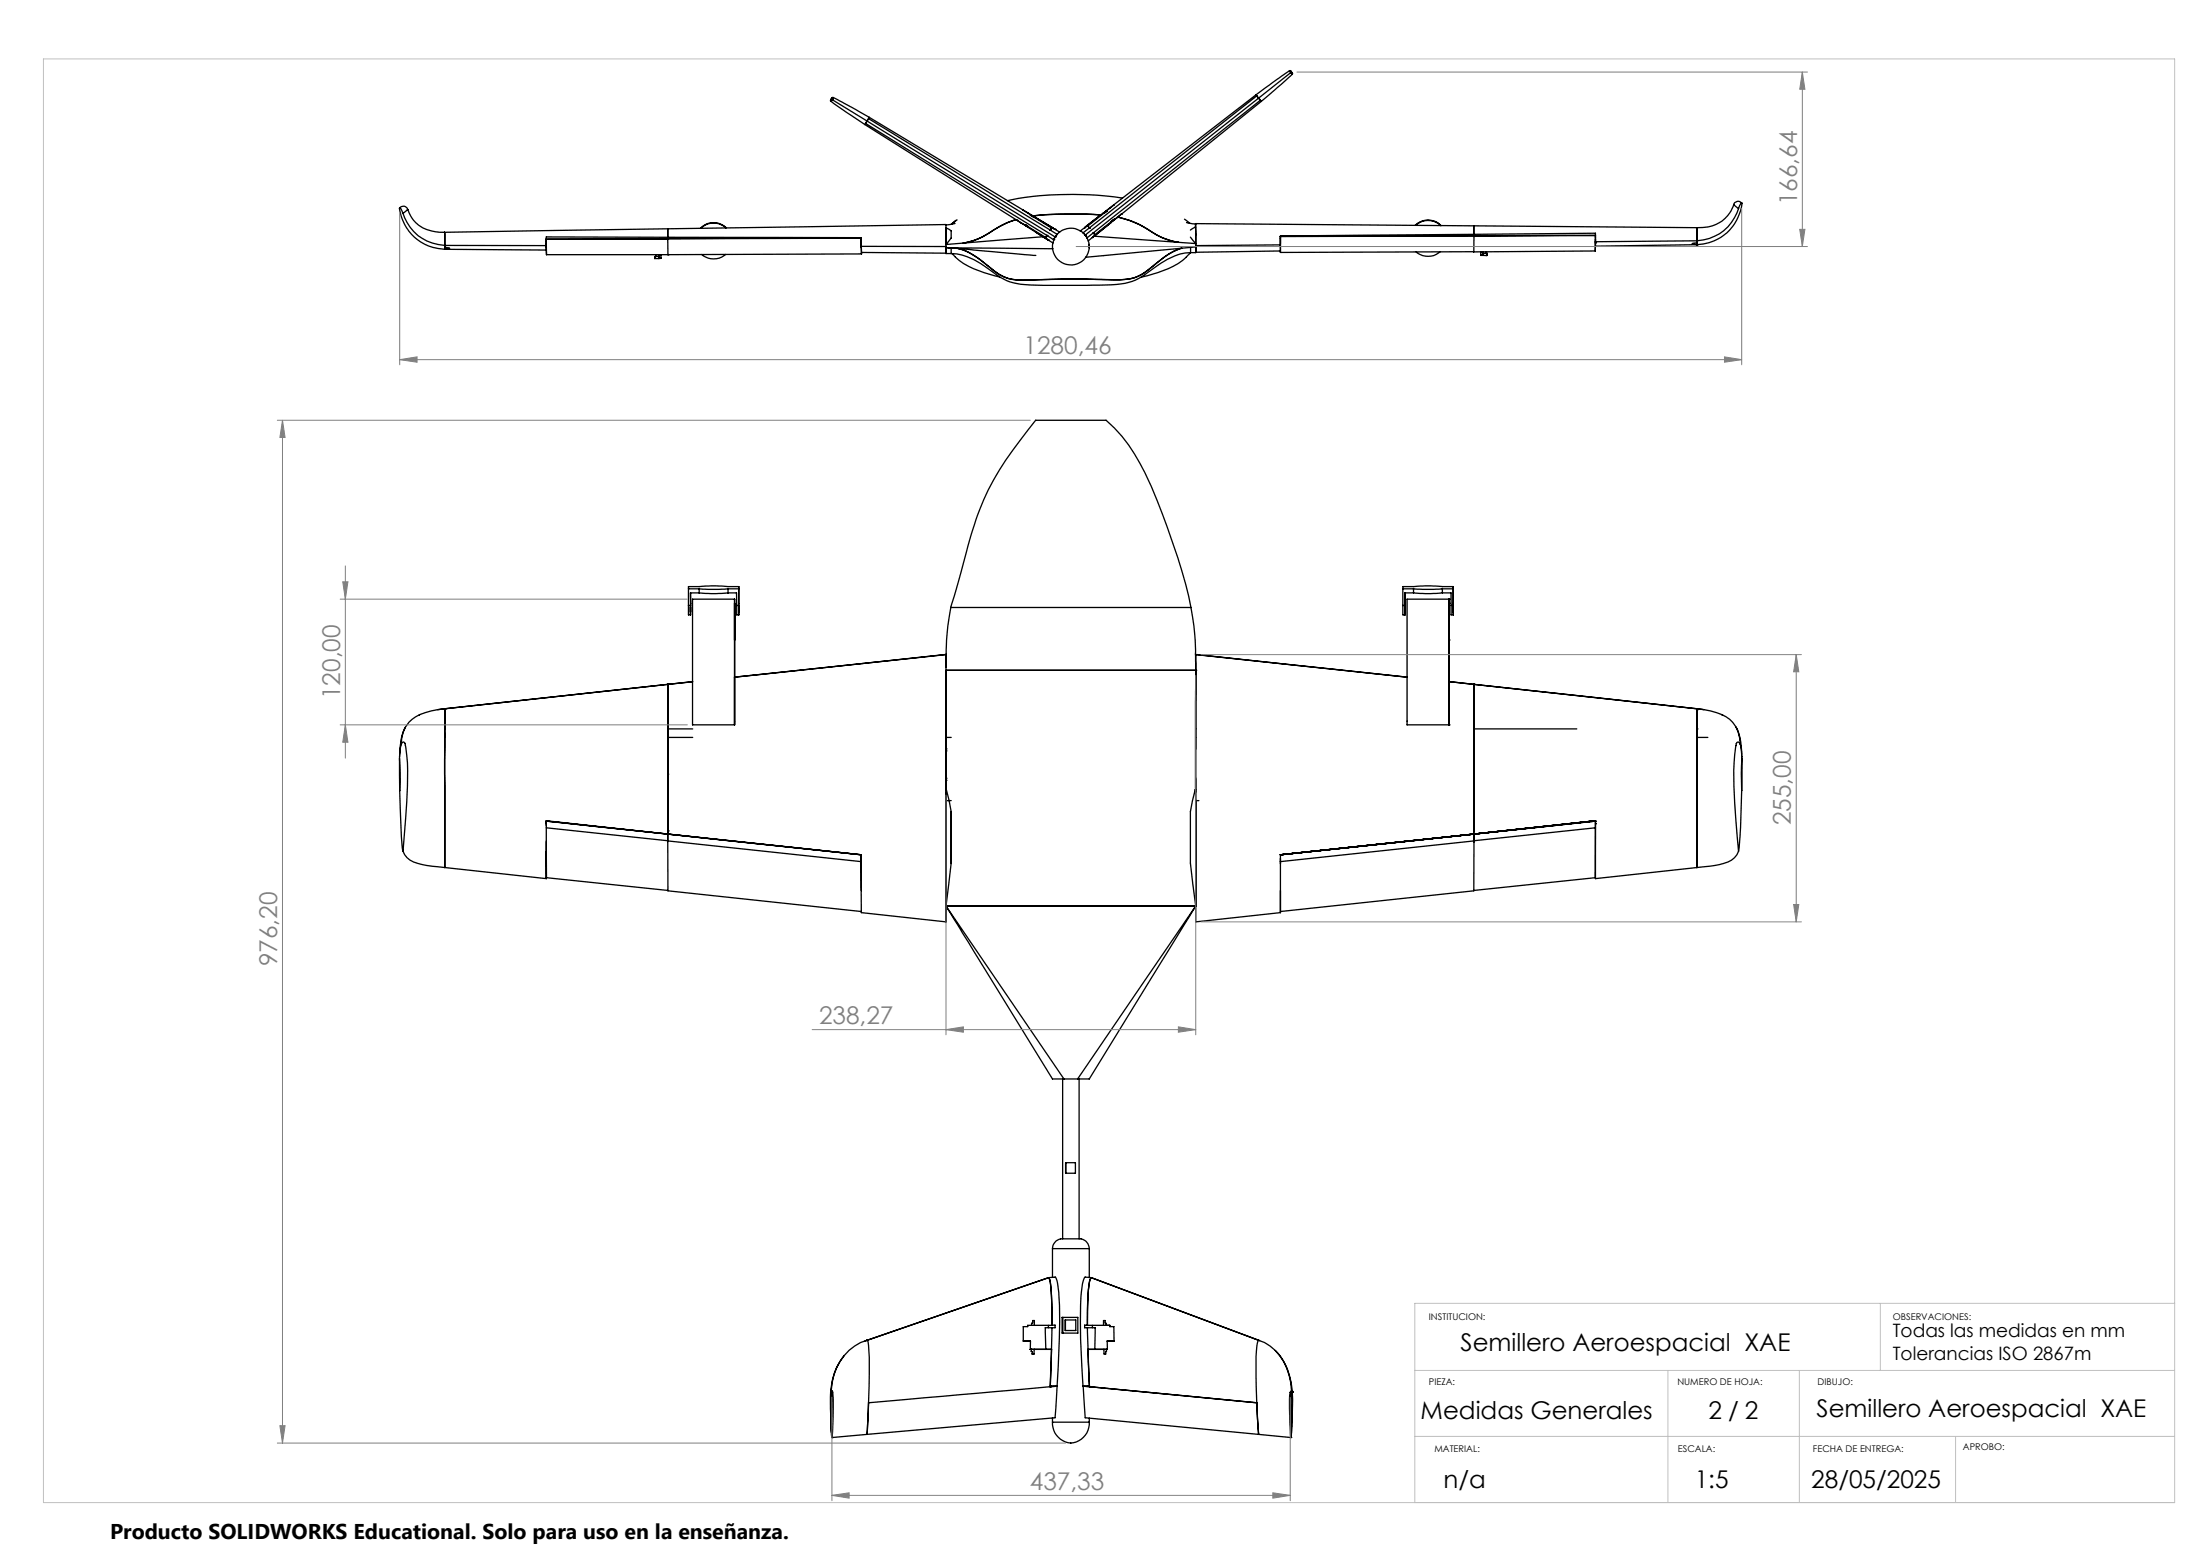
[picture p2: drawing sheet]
<svg xmlns="http://www.w3.org/2000/svg" width="420mm" height="297mm" viewBox="0 0 420 297" stroke-linecap="round" stroke-linejoin="round" font-family="sans-serif">
<g fill="none" stroke="#000" stroke-width=".25">
<path d="M158.5 19.3l6.5 4.5M158.6 18.9l-.1 .3v.1M158.6 18.9l.2 .1M158.8 19h.1M158.8 19l-.3 .3M158.8 19l42.5 26.2M159 18.6h-.2l-.2 .3M159 18.6l6.9 3.8M159 18.6l-.2 .4M239.7 18.1l.1 .2M239.7 18.1l-27.9 21.6M239.8 18.3l.4 .4"/>
<path d="M239.8 18.3l-31.9 25.2M240.2 18.7l.3 .5M240.5 19.2l.2 .2M240.5 19.2l-31.9 25.2M240.7 19.4l-26.7 21.5M246.1 13.5h.2M246.1 13.5l-6.4 4.6M246.1 13.5l.2 .4M246.3 13.9h.1M246.3 13.9l.3 .3M246.3 13.9l-39.2 31M246.3 13.6l.2 .2"/>
<path d="M246.5 13.8l.2 .2-.1 .2M246.5 13.8l-.2 .1M246.6 14.2l-5.9 5.2M76.2 39.8a9 9 0 0 0 8.7 7.8M76.3 39.7a.89 .89 0 0 1 1.5 .3M76.3 39.7l.2 .2 .4 .8M76.3 39.7h-.1M77.8 40l-.9 .7M77.8 40a6.2 6.2 0 0 0 6.1 4.3h.9M165 23.8l29.1 18.2M165.2 23.6l-.2 .2M165.2 23.6l34.6 21.3"/>
<path d="M165.5 23.1l-.3 .5M165.7 22.6l-.2 .5M165.7 22.6l34.7 21.3M165.9 22.4l29.4 17.7M165.9 22.4l-.2 .2M211.8 39.7l-.9 .7M211.8 39.7h.1M212.5 39.1l-1.4 1.2M214.2 37.8a64.8 64.8 0 0 0-21.9 .5M330.8 39a6.5 6.5 0 0 1-7 4.5l-42.6-.4M330.8 39.1l1 .7M330.8 39v.1"/>
<path d="M331.8 39.8a8.7 8.7 0 0 1-8 6.2M332.4 38.8a.85 .85 0 0 0-.9-.4 .85 .85 0 0 0-.7 .6M332.4 38.8l-.4 .4-.2 .6M332.4 38.8h.1M332.4 38.8a8.9 8.9 0 0 1-8.6 7.9M76.9 40.7a8.6 8.6 0 0 0 8 6.1M84.8 44.3l.1 2.5M84.9 47.6l19.3 .1M84.9 47.6h.1M84.9 47.2l.9 .2-.9 .2M84.9 46.8v.4M84.9 47.2v.4"/>
<path d="M84.9 47.3v.3M84.9 46.8l19.3 .1M104.2 46.9v.4M104.2 46.4l.1 2.2M104.3 48.6h23.2M125 49l.7-.1v.4M125 49v.4zM125 49.4h.7M125.1 48.6v.4M125.7 49.3v.1M125.7 48.6v.7M125.7 49.3h.5"/>
<path d="M126.1 48.6h-.4v.2h.4M126.1 48.6v.2M126.1 48.6h.1M126.1 48.8l.1 .5M126.2 49.3l-.5 .1M127.4 45.6h-23.2M127.4 43.7l-42.6 .6M127.4 45.6h-23.2l.1 3M127.4 43.7v1.6M127.4 45.3l-23.2-.1v1.7M127.4 45.3l36.9 .1 .1 1.6M127.4 45.3v.4"/>
<path d="M127.4 45.6l.1 3 36.9-.1M127.5 48.6h.1M133.9 48.6a3.5 3.5 0 0 0 4.6 0M138.5 43.5a3.5 3.5 0 0 0-4.8 .1M138.6 43.5a3.5 3.5 0 0 0-4.9 .1M164.3 45.5l.1 3M164.3 45.4l-36.9 .1M164.3 45.5l-36.9 .1M164.4 47v.2M164.4 47l16.1 .1M180.5 42.9l-53.1 .8M180.5 47.3l20.4 .1"/>
<path d="M180.5 43.5v3.2M180.5 43.5l1 .6v1.3l-1 1.3M180.5 43.5h.1M180.5 47.3v1.1h1M180.5 42.9v4.2M180.5 47.3v1l-16.1-.1M180.5 47.1v.2M180.5 44.9h.1M180.9 47.3l16.8 1.5M181.7 48.4l.1 .1a10.2 10.2 0 0 0 4 2.8l1.9 .7 3.1 .9M182.2 42.6l-1.7 .3M182.5 42l-1 .8"/>
<path d="M182.6 47.4l-1.1-.1v1.1M182.6 42l-1 .8M183.8 46.4a15.6 15.6 0 0 0 6.6-2.9l1.5-.9 2-.7a26.5 26.5 0 0 0-6.3 3.3 12.9 12.9 0 0 1-3.8 1.2zM194.1 42h.1M194.1 42l1.6 1M194.1 42l.8 .6M194.9 42.6l.8 .4M194.9 42.5v.1M195.3 40.1h.1M195.3 40.1l.8 .5M195.3 40.1l1.5 1.1M195.7 43l.1 .2"/>
<path d="M195.7 43h.1M195.7 43l.2 .1M195.8 43.2l.4 .2M195.9 43.1l.3 .2M195.9 43.1l-.1 .1M196.1 40.6l.7 .5M196.1 40.6h.1M196.2 43.4l3.3 2.1M196.2 43.3l3.3 2 .3-.4M196.2 43.3v.1M196.8 41.2l.2 .1M196.8 41.1l.3 .1"/>
<path d="M196.8 41.1v.1M197 41.3h.1M197 41.3l.3 .2M197.1 41.2l.3 .2M197.1 41.2l-.1 .1M197.1 41.2l4.9-.3h5.6l2.5 .1a89.4 89.4 0 0 0-13 .2zM197.3 41.5l3.4 2-.3 .4M197.4 41.4l3.3 2M197.4 41.4l-.1 .1M199 45.2l-18.5 1.5M199.5 45.5l1.4 .9M199.5 45.5l.6 .3"/>
<path d="M199.8 44.9h.1M199.8 44.9l-.3 .5 .6 .4M199.8 44.9l1.2 .9M200.1 45.8h.1M200.4 43.9l1.3 .8-.4 .5M200.4 43.9h.1M200.7 43.4l1.5 .9M200.7 43.4l-.3 .5M200.7 43.4l.6 .4M201 45.7l.1 .1M201.1 45.8h.1M201.3 45.2l-.2 .6"/>
<path d="M201.3 43.8h.1M201.4 45.2h.1M201.5 45h.1M206.7 44.4l.3 .4M207 43.5l.5-.5 .4 .5M207 43.5h.1M207.1 44.9h.1M207.1 44.9l.3 .5M207.5 43l-1.4 1.1M207.5 43l-.5 .5M207.5 45.3l-.1 .1M207.8 46.6v.7"/>
<path d="M207.9 43.5h.1M207.9 43.5l-1.2 .9M208.5 45.3h.1M208.6 44.4l.4 .5M208.6 44.4h.1M208.6 44.4l-1.2 1M208.8 45.1l19.4 1.4M209 44.9l-.5 .4M209 44.9l-1.4 1.1M209.7 41.3l-2.2 1.7M210.6 40.7v-.1l-3.1 2.4M210.6 40.7l-3 2.4"/>
<path d="M210.9 40.4l-.3 .2M210.9 40.4l.1 .1M211 40.5l-.4 .2M211.1 40.2v.1M211.1 40.3h.1M211.1 40.3l-.1 .2M211.7 42.8l-2.7 2.1M212 42.4l-3.1 2.4-.3-.4M212 42.4l.1 .1M212.1 42.5l-3.1 2.4M212.3 42.1l-.3 .3M212.3 42.1v.1"/>
<path d="M212.3 42.2l-.2 .3M212.4 42h.1M212.4 42l.1 .1M212.5 42.1l-.2 .1M213.2 41.5h.1M213.2 41.5l-.7 .6M214 40.9h.1M214 40.9l-.8 .6M214 40.9l-1.7 1.2M224.8 46.2a14.3 14.3 0 0 1-6.4-2.8l-.8-.4a16.1 16.1 0 0 0-4.3-1.6 20 20 0 0 1 7.4 3.4l1.8 .8 2.4 .6M225.5 47.4l-.4 .1a20.1 20.1 0 0 0-6 4 8.1 8.1 0 0 1-6.1 1.9 282.2 282.2 0 0 0-18.9 0 8.7 8.7 0 0 1-5.6-2.6l-2-1.6a9.6 9.6 0 0 0-3.6-1.8 15.7 15.7 0 0 1 6 3.7 8.7 8.7 0 0 0 7.6 2.3l11.4-.1a34.5 34.5 0 0 0 8.6-.3 12 12 0 0 0 4.4-2.9 12.9 12.9 0 0 1 4.7-2.7M226 41.8l1 .8"/>
<path d="M226.4 42.5l1.7 .3M227.2 45.3l1 1.2M227.2 48.2l-.3 .3a10.2 10.2 0 0 1-4 2.8l-2 .7-3.2 .9M227.2 48.2a12.1 12.1 0 0 0-7.2 3.1 11.9 11.9 0 0 1-9 3.1l-6.5 .1a66 66 0 0 1-10.5-.4 11.8 11.8 0 0 1-5.3-2.7 12.9 12.9 0 0 0-7.2-3M227.2 47.2v1M228.1 43.4l-.9 .5M228.1 43.4l.1 3.1M228.1 42.8v.6M228.1 44.6l.1 .2M228.2 47.1l-21 2M228.2 47.1v1.1h-1M228.2 47.1v1.1l16.1-.3"/>
<path d="M228.2 46.9v.1M228.2 46.5v.6M228.2 47.2v.9M244.3 45.2v1.4M244.3 45.1l37-.1v.2M270.1 43a3.4 3.4 0 0 1 4.9 .1M270.2 43a3.5 3.5 0 0 1 4.7 .1M270.2 48.1a3.5 3.5 0 0 0 4.6 0M281.2 43.1l-53.1-.4 .1 4.2M281.2 44.7l23.2-.2v1.6M281.2 43.1v1.6M281.2 44.7l-36.9 .3v1.7l-16.1 .2"/>
<path d="M281.2 44.7v.3M281.3 45l23.1-.1v1.5M281.3 45l-.1 3-36.9 .2v-3M281.3 45l-37 .2M282.5 48.7l.5 .1M282.5 48.7h.5M282.6 48.1h.4v.1h-.4M282.6 48.1v.1M282.6 48v.1M282.6 48.2l-.1 .5M283 48.7v.1M283 48.8h.7"/>
<path d="M283 48v.7M283.6 48v.4M283.8 48.4h-.8v.3M283.8 48.4l-.1 .4zM304.4 47.9l-23.2 .1M304.4 46.4h.1M304.4 44.9l-23.1 .1M304.4 46.4v1.5M304.4 46.1v.5M304.4 45.6v2.3M323.8 46.7h.1M323.8 43.5v2.5z"/>
<path d="M323.8 46.4v.3M323.8 46v.4M323.8 46.4l-.9 .1 .9 .2M323.8 46.7l-19.4 .3M323.8 46l-19.4 .1M131.4 115.6v-3.6l4.2-.2 5.4 .2v3.6M131.4 115.6v1.8h.4M131.4 112.4h2M131.4 115.6h.4M131.8 113.2v4.2M131.8 115.6v1.8M131.8 115.8v1z"/>
<path d="M131.8 113.2h1.6M131.8 113.2v2.4M133.4 112.4l1.7 .1 3.8-.1M133.4 113.2l2.2 .1 3.3-.1M133.4 112.4v.8M138.9 112.4h2.1M138.9 113.2h1.6l.1 2.4M138.9 112.4v.8M140.2 114.4v24M140.2 115.1h.1M140.6 115.6v1.8h.4M140.6 115.6h.4"/>
<path d="M141 115.1v2.3M141 115.6v1.8M141 115.8v1zM181.4 116l2.5-8.6a57.3 57.3 0 0 1 12.3-25.3l1.4-1.9h13.4a26.9 26.9 0 0 1 7.5 10 140.9 140.9 0 0 1 8.3 23.6l.5 2.2M227.3 116h-45.8a43.6 43.6 0 0 0-.9 9.5l-.1 .9M227.3 116a45.9 45.9 0 0 1 .8 9.9l.1 2M267.7 115.6v1.7l.4 .1M267.7 112.4h2M267.7 115.6h.4M267.7 112.4v3.2M268.1 115.1v2.3M268.1 115.6v1.8"/>
<path d="M268.1 115.8v1zM269.7 112.4l1.8 .1 3.7-.1M269.7 113.2l2.3 .1 3.2-.1M269.7 112.4v.8M269.7 113.2h-1.6v2.4M275.2 112.4h2.1M275.2 112.4v.8M275.2 113.2h1.7v2.4M276.5 115.1h.1M276.5 114.4h.1M276.5 114.4h-8v24h8M276.5 114.4v24"/>
<path d="M276.9 115.6v1.8h.4M276.9 115.6h.4M277.3 115.6v1.8M277.3 112.4v3.2M277.3 112l-4.3-.2-5.3 .2v.4M277.3 112v5.4M277.3 115.8v1zM277.3 112v.4M77.4 138.8a11.4 11.4 0 0 0-1.1 5.2M80.1 136.5h-.2M84.9 135.3l-1.4 .2M84.9 135.8v29.8"/>
<path d="M84.9 135.3v.5M84.9 135.8v.2M84.9 135.3h.1M84.9 135.3v30.3M84.9 135.3a12.1 12.1 0 0 0-6.3 2 5.9 5.9 0 0 0-2 4.8M84.9 136v3.2M84.9 140v.8M127.4 130.6l-42.5 4.7M127.4 130.6v28.6M127.4 130.6v1.6M127.4 132.4v-1.1v27.3M127.4 132.6v6.5h4.8"/>
<path d="M127.4 130.6h.1M132.2 130.1l-4.8 .5M132.2 130.1l-47.3 5.2M140.2 129.3v9.1M140.2 129.3h.1M140.2 138.4h-8v-24h8v24M140.2 122.2h.1M180.5 124.9l-40.3 4.4M180.5 127.9h47.7M180.5 125v51M180.5 125v2.3M180.5 128.2v12.6"/>
<path d="M180.5 125l-40.3 4.3M228.2 127.9h-47.6l-.1 22.8 .6 2.1 .4 2.1M228.2 124.9l40.3 4.4zM228.2 127.9l-.1 22.8M228.2 127.9v15.1M228.2 125v51l16.1-1.8M228.2 127.9h.1M276.5 130.1h.1M276.5 138.4h.1M276.5 122.2h.1M276.5 130.1v8.3M276.5 130.1l4.8 .5"/>
<path d="M281.2 139.1h19.7M281.3 130.6l42.5 4.7M281.3 130.6l-.1 28.6M281.3 130.6h.1M281.3 132.4v-1.1v27.3M281.3 132.2v6.9v-6.5M281.3 130.6v1M323.8 135.3l1.4 .2M323.8 135.3v30.3M323.8 135.3a12.1 12.1 0 0 1 6.3 2 6.1 6.1 0 0 1 2 4.8M323.8 135.3h.1M323.8 135.3v.7"/>
<path d="M323.8 136.7v28.9M323.8 135.3v.2M323.8 135.5h.1M323.8 135.5v3.6M323.8 139.1h.1M323.8 140v.8M328.6 136.5h.2M331.3 138.8a11.2 11.2 0 0 1 1.1 5.2M76.2 144.8l.1 6.1M76.3 150.9l.3 8.8 .3 2.8M76.3 144.2l-.1 .2M76.6 142.1l.1-.3a.33 .33 0 0 1 .3-.1 .33 .33 0 0 1 .3 .2l.1 .8a56 56 0 0 1 0 13.6l-.5 6.2"/>
<path d="M76.6 142.1l-.4 2.7M104.2 156.7l23.2 2.5zM104.2 156.7l23.2 2.5M104.2 156.7v11M104.2 157.2v-.1v.6M104.2 158l23.2 2.5M104.2 156.7v.6M127.4 159.2v1.3M127.4 159.2l37 4M127.4 158.6h.1M127.4 140.8v7M127.4 147.8h.1"/>
<path d="M127.4 159.2l36.9 4M127.4 140.8h4.8M127.4 140.8v18.4M180.5 140.8v10.2M180.5 152.8v23.2M180.5 148.6v.3M180.5 142.9v.4M180.5 142.9h.1M180.5 148.9h.1M180.5 151.2v1.6M180.5 143.3h.1M180.5 148.6h.1"/>
<path d="M180.5 152.8h1M180.5 140.8h1M180.5 143.3v5.3M181.5 154.9v9.8M228.1 150.7l-.6 2.2-.3 2v9.8l1 8.2M228.1 150.7l.1 22.2M228.2 152.8v20.1M228.2 152.8h.1M228.2 152.8h.6M228.2 148.6v2.6M281.2 159.2l.1 1.3M281.2 159.2h.1"/>
<path d="M281.2 159.2l-36.9 4M281.3 159.2h.1M281.3 147.8v10.8zM281.3 159.2l-37 4M304.4 156.7l-23.1 2.5M304.4 157.2h.1M304.4 156.7v1.3M304.4 158l-23.1 2.5M304.4 156.7l-23.2 2.5M304.4 156.7h.1M304.4 156.7v11l19.4-2.1M304.4 158v9.5l-23.2 2.5"/>
<path d="M323.8 140.8v24.8M323.8 140.8h2.1M332.1 142.1l-.2-.3a.33 .33 0 0 0-.3-.1 .33 .33 0 0 0-.3 .2l-.1 .8a56 56 0 0 0 0 13.6l.6 6.2M332.1 142.1l.3 2.7M332.4 150.9a84.8 84.8 0 0 1-.6 11.6M332.4 144.8v6.1M332.4 144.3v.2M76.9 162.5a4.3 4.3 0 0 0 3.7 2.5l4.3 .6M84.9 165.6l19.3 2.1M104.2 160.5v7.2M104.2 162.5l.1 5 23.2 2.5M127.4 160.5v.2"/>
<path d="M127.4 160.5l36.9 4M127.4 160.5l.1 9.5 36.9 4M164.3 163.2l.1 11 16.1 1.8M164.3 164.5l.1 5.5M164.4 163.2l-.1 1.3M164.4 163.2v1.6M180.5 173l20.3 32.9h2.2M180.5 172.9l22.5 33M180.5 172.9h47.7M181.5 164.7l-1 8.2M228.2 172.9l-20.3 33h-2.3M228.2 172.9l-22.6 33"/>
<path d="M244.3 163.9v.6M244.3 163.2v11M244.3 163.2h.1M244.3 164.5v.4M244.3 170v4.2M281.3 160.5v.2M281.3 160.5l-37 4M281.3 160.5l-.1 9.5-36.9 4M331.8 162.5a4.3 4.3 0 0 1-3.7 2.5l-4.3 .6M202.8 205.9v30.6M203 205.9h2.6M205.9 205.9v30.6"/>
<path d="M200.8 238.3a2.14 2.14 0 0 1 2.8-1.8h1.5a2.21 2.21 0 0 1 2.7 1.5l.1 .3M200.8 238.3h7.1M200.8 238.3v5.5M203.3 221.9h1.9v2h-1.9zM203.4 221.9v2M207.9 238.3v5.5M161.1 258.7a12.1 12.1 0 0 0-2.6 7M165.5 255.8v.1a11.7 11.7 0 0 1 .4 4.3l-.2 7.6M165.5 255.8a10.1 10.1 0 0 0-6.9 9.7M165.5 255.8l-.2 .1M165.5 255.8l-.4 .1M196.8 257.6v.3l.2 .1v.4h.3v-.8"/>
<path d="M196.8 253v-.4l.3-.1v-.4h.3v.9M200.1 243.9h.1M200.1 253v.4M200.1 243.9l1.3-.1 .4 .9 .2 2a181.8 181.8 0 0 1-.7 23.9l-35.8 3.2M200.1 243.9l.3 1.1 .2 2.1 .1 5.9h-4.6v.2h-.8v2.8h1.3v1.6h4.1l-.3 7.1-34.7 3.1M200.1 243.9l.1 .1a13.6 13.6 0 0 1 .5 4.9v4h.6v.5h-1.8l.1 4.2M200.1 243.9l-34.6 11.9M200.7 253.4l-.3 11.2M202.7 251.5h3v3h-3zM202.8 251.5v3M203.3 252h2v2h-2zM203.3 252v2"/>
<path d="M207.5 253.4l.4 11.2M208.2 243.9l-.3 .6-.2 1.8-.2 6.7h4.3v.2h.7l.1 2.8h-1.3v1.6h-3.7l.3 7.1M208.2 243.9l-.2 .4a36.6 36.6 0 0 0-.5 8.6h-.5v.5h2l-.1 4.2M208.2 243.9l-1.1-.1a3.3 3.3 0 0 0-.7 2.1l-.1 1.6a137.3 137.3 0 0 0 .4 17.1M208.2 243.9l32 11.9M208.2 243.9h.1M208.3 243.9h.1M208.3 243.9l31.9 11.9M208.5 253v.4M210.6 253v-.9h.3l.2 .9M210.6 257.6l.1 .8h.3l.1-.8M240.2 255.8l-.3 1-.2 2.2 .1 8.8"/>
<path d="M240.2 255.8a9.7 9.7 0 0 1 6.1 8.1l.2 1.6M240.2 255.8h.1M240.2 255.8l.1 .1M243.3 257.8a12.6 12.6 0 0 1 3.3 7.9M158.5 265.7l.1 7.7M158.5 265.7h.1M158.5 265.7l.1 6.7M158.6 265.5l.1 .2M158.6 272.4l.2 2M158.6 265.5l-.1 .2M158.6 265.5h.1M158.7 265.7l-.1 6.7"/>
<path d="M158.7 265.7h.1M158.7 265.7h.2a52.7 52.7 0 0 1-.1 8.7M158.8 274.4h.1M165.5 273.8l-6.7 .6M165.7 267.8l-.2 6M200.4 264.7h.1M200.4 264.6h1.4l-1.4 .1M200.4 264.6v.1M200.8 271.5a3.7 3.7 0 0 0 4.1 3.9 3.8 3.8 0 0 0 3-3.9M200.8 271.5h7.1M200.8 270.6v.9M206.7 264.6h1.2"/>
<path d="M206.7 264.6l1.2 .1M206.7 264.6l.4 6 39.2 3.8M207.9 270.7v.8M207.9 264.7l31.9 3.1M207.9 264.7h.1M207.9 264.6v.1M239.8 267.8l.4 6zM246.3 265.7l-.1 .1a26.7 26.7 0 0 0 0 7.4l.1 1.2M246.3 274.4h.1M246.3 265.7h.1M246.3 265.7l.2 6.7M246.5 265.5h.1"/>
<path d="M246.5 265.5l-.2 .2M246.5 272.4l-.2 2M246.5 265.5l.1 .2M246.6 265.7l-.1 6.7M246.6 265.7h.1M246.6 265.7l.1 1.5-.3 6.4"/>
<circle cx="204.3" cy="47.1" r="3.5"/>
</g>
<g fill="none" stroke="#808080" stroke-width=".19">
<path d="M247.5 13.8h97.4M343.9 13.8l.5 3.2h-1zM343.9 13.8v33.3M332.4 39.8v29.8M76.3 40.7v28.9M205.4 47.1h139.5M343.4 43.8h1l-.5 3.3zM76.3 68.6l3.3-.5v1zM76.3 68.6h256.1M329.1 68.1l3.3 .5-3.3 .5zM52.9 80.2h143.7M53.9 80.2l.5 3.3h-1z"/>
<path d="M53.9 80.2v195.2M64.9 114.4h66.3M65.4 111.1h1l-.5 3.3zM65.9 108v36.7M64.9 138.4h66.3M65.9 138.4l.5 3.3h-1zM228.2 128.9v68.6M229.2 125h114.5M342.8 125l.5 3.2h-1zM342.8 125v51M180.5 151.8v45.7M229.2 176h114.5"/>
<path d="M342.3 172.6h1l-.5 3.4zM155 196.5h73.2M180.5 196.5l3.3-.5v1zM224.9 196l3.3 .5-3.3 .5zM52.9 275.4h150.4M53.4 272.1h1l-.5 3.3zM158.7 266.7v19.8M246.2 266.7v19.8M158.7 285.4l3.3-.5v1.1zM158.7 285.4h87.5M242.9 284.9l3.3 .5-3.3 .6z"/>
</g>
<path d="M8.3 11.3h406.7v275.5h-406.7zM358.8 248.8v12.8M415 248.8h-145v38M270 261.6h145M270 274.2h145M318.3 261.6v25.2M343.4 261.6v25.2M373.2 274.2v12.6" fill="none" stroke="#c0c0c0" stroke-width=".19"/>
<g fill="#808080">
<path d="M224.9 196l3.3 .5-3.3 .5zM180.5 196.5l3.3-.5v1zM242.9 284.9l3.3 .5-3.3 .6zM158.7 285.4l3.3-.5v1.1zM329.1 68.1l3.3 .5-3.3 .5zM76.3 68.6l3.3-.5v1z"/>
<path d="M342.3 172.6h1l-.5 3.4zM342.8 125l.5 3.2h-1z"/>
<path d="M53.9 80.2l.5 3.3h-1zM53.4 272.1h1l-.5 3.3zM65.4 111.1h1l-.5 3.3zM65.9 138.4l.5 3.3h-1zM343.9 13.8l.5 3.2h-1zM343.4 43.8h1l-.5 3.3z"/>
</g>
<g font-size="4.7" fill="#808080">
<text x="342.9" y="39.2" transform="rotate(-90 342.9 39.2)">166,64</text>
<text x="195.3" y="67.6">1280,46</text>
<text x="64.9" y="133.4" transform="rotate(-90 64.9 133.4)">120,00</text>
<text x="341.8" y="157.5" transform="rotate(-90 341.8 157.5)">255,00</text>
<text x="52.9" y="184.4" transform="rotate(-90 52.9 184.4)">976,20</text>
<text x="156.3" y="195.5">238,27</text>
<text x="196.5" y="284.4">437,33</text>
</g>
<g font-size="4.7">
<text x="278.7" y="257.9">Semillero Aeroespacial XAE</text>
<text x="271.1" y="270.9">Medidas Generales</text>
<text x="326" y="270.9">2 / 2</text>
<text x="346.6" y="270.5">Semillero Aeroespacial XAE</text>
<text x="275.5" y="284.1">n/a</text>
<text x="323.4" y="284">1:5</text>
<text x="345.6" y="284">28/05/2025</text>
</g>
<text font-size="4.1" x="21" y="293.7">Producto SOLIDWORKS Educational. Solo para uso en la enseñanza.</text>
<g font-size="3.5">
<text x="361.2" y="255.1">Todas las medidas en mm</text>
<text x="361.2" y="259.6">Tolerancias ISO 2867m</text>
</g>
<g font-size="1.8">
<text x="272.7" y="252">INSTITUCION:</text>
<text x="361.2" y="252">OBSERVACIONES:</text>
<text x="272.7" y="264.4">PIEZA:</text>
<text x="320.1" y="264.4">NUMERO DE HOJA:</text>
<text x="346.8" y="264.4">DIBUJO:</text>
<text x="273.7" y="277.2">MATERIAL:</text>
<text x="320.2" y="277.2">ESCALA:</text>
<text x="346" y="277.2">FECHA DE ENTREGA:</text>
<text x="374.6" y="276.8">APROBO:</text>
</g>
</svg>
